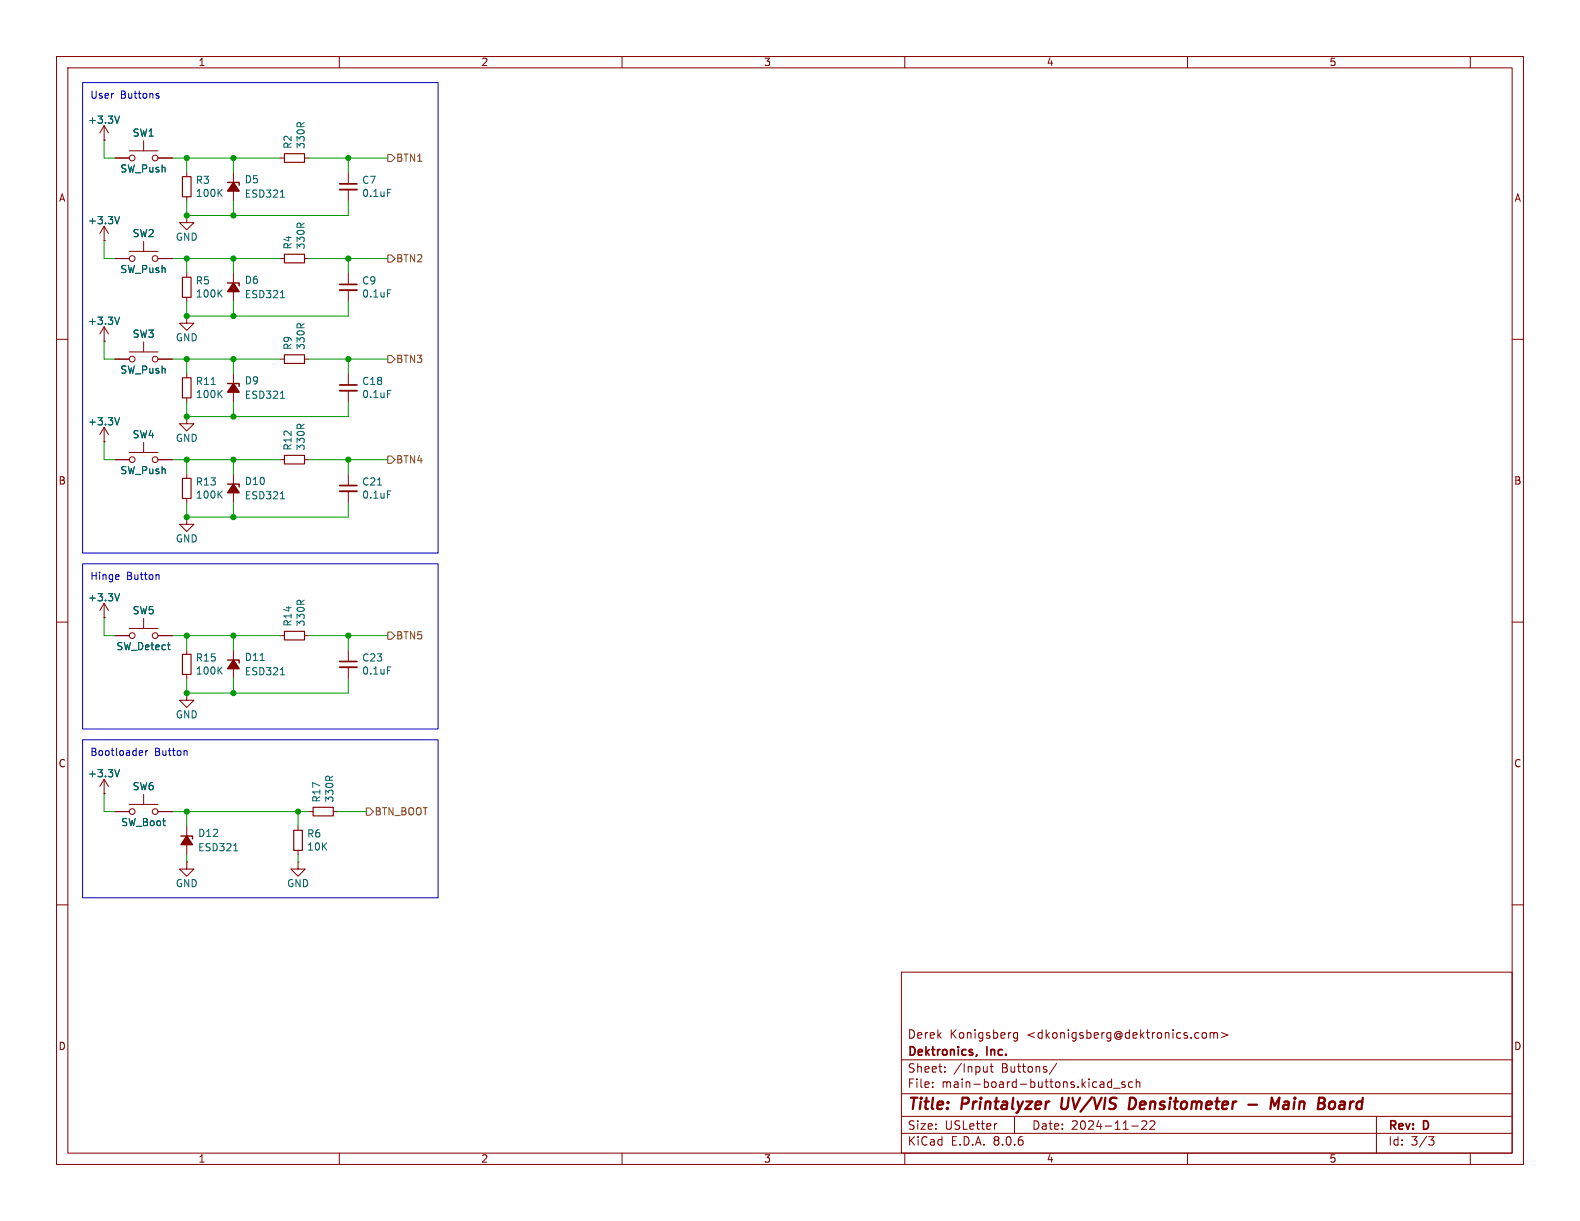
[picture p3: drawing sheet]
<svg xmlns="http://www.w3.org/2000/svg" width="279mm" height="216mm" viewBox="0 0 279 216" stroke-linecap="round" stroke-linejoin="round" font-family="sans-serif">
<g fill="none" stroke="#840000" stroke-width=".18">
<path d="M10 10h259.4v195.9h-259.4zM12 12h255.4v191.9h-255.4zM60 10v2M110 10v2M160 10v2M210 10v2M260 10v2M18.4 24.8h.1M18.4 22.2v2.6M18.4 22.2l-.7 1.3M18.4 22.2l.8 1.3M20.3 27.9h2.6"/>
<path d="M22.9 26.7h5M25.4 24.9v1.8M27.9 27.9h2.6M33 38.1v1.3h1.3l-1.3 1.2-1.3-1.2h1.3M33 38.1h.1M33 30.5v.7M33 34.8v.8M41.3 30.5v5.1M49.5 27.9h.8M53.8 27.9h.8M61.6 30.5v2M61.6 33.5v2.1"/>
<path d="M10 60h2M18.4 42.5h.1M18.4 40v2.5M18.4 57.8v2.5M18.4 57.8l-.7 1.3M18.4 57.8l.8 1.3M18.4 40l-.7 1.3M18.4 40l.8 1.3M20.3 45.7h2.6M22.9 44.5h5M25.4 42.7v1.8M27.9 45.7h2.6"/>
<path d="M33 55.9v1.3h1.3l-1.3 1.2-1.3-1.2h1.3M33 55.9h.1M33 48.3v.7M33 52.6v.7M41.3 48.3v5M49.5 45.7h.8M53.8 45.7h.8M61.6 48.3v2M61.6 51.3v2M267.4 60h2M18.4 60.3h.1M18.4 78.1h.1"/>
<path d="M18.4 75.6v2.5M18.4 75.6l-.7 1.2M18.4 75.6l.8 1.2M20.3 63.5h2.6M22.9 62.2h5M25.4 60.5v1.7M25.4 78.2v1.8M27.9 63.5h2.6M33 73.7v1.2h1.3l-1.3 1.3-1.3-1.3h1.3M33 73.7h.1M33 66v.8M33 70.4v.7"/>
<path d="M41.3 66v5.1M49.5 63.5h.8M53.8 63.5h.8M61.6 66v2.1M61.6 69.1v2M20.3 81.3h2.6M22.9 80h5M27.9 81.3h2.6M33 91.4v1.3h1.3l-1.3 1.3-1.3-1.3h1.3M33 91.4h.1M33 83.8v.8M33 88.1v.8"/>
<path d="M41.3 83.8v5.1M49.5 81.3h.8M53.8 81.3h.8M61.6 83.8v2.1M61.6 86.9v2M10 110h2M18.4 109.2h.1M18.4 106.7v2.5M18.4 106.7l-.7 1.3M18.4 106.7l.8 1.3M20.3 112.4h2.6M22.9 111.1h5"/>
<path d="M25.4 109.3v1.8M27.9 112.4h2.6M33 114.9v.8M33 119.3v.7M41.3 114.9v5.1M49.5 112.4h.8M53.8 112.4h.8M61.6 114.9v2.1M61.6 118v2M267.4 110h2M18.4 137.8l-.7 1.3M18.4 137.8v2.5"/>
<path d="M18.4 137.8l.8 1.3M33 122.6v1.2h1.3l-1.3 1.3-1.3-1.3h1.3M33 122.6h.1M10 160h2M18.4 140.3h.1M20.3 143.5h2.6M22.9 142.2h5M25.4 140.5v1.7M27.9 143.5h2.6M33 152.4v1.3h1.3l-1.3 1.2-1.3-1.2h1.3M33 152.4h.1M33 146.1v5"/>
<path d="M52.7 152.4v1.3h1.3l-1.3 1.2-1.3-1.2h1.3M52.7 152.4h.1M52.7 146.1v.7M52.7 150.4v.7M54.6 143.5h.8M58.9 143.5h.8M267.4 160h2M159.4 171.9h108v32h-108zM159.4 197.4h108M159.4 193.4h108M159.4 187.4h108M164.9 192.1v.2"/>
<path d="M164.9 191.4v.1M167.1 189.4v.2M167.1 188.7v.1M174.6 188.6v1M174.6 189.4l-.1 .1M175.1 188.6h.5M175.3 188.1v1.3l.3 .2M176.3 198.7l-.3 .1M179.4 197.4v3M179.9 182.6v1.2l-.3 .3-.3-.1M179.9 182.7l-.4-.1-.3 .3v.4l.2 .2h.5M186.9 188l-1.3 1.9"/>
<path d="M195 191.3l.2 .2v.8M195.2 192.2l-.5 .1M195.2 191.6l-.5 .1M196.6 191.4l-.5-.1-.2 .3v.4l.1 .2h.6M196.6 190.8v1.5M196.9 192.4h1.2M198.9 191.4l-.3-.1-.2 .2v.2l.5 .2v.3h-.5M200.1 199.1h1.2M200.3 191.4l-.4-.1-.3 .3v.4l.1 .2h.6M200.9 191.4l.2-.1 .4 .1 .1 .9M200.9 190.8v1.5M201.9 198.3l.6-.1 .2 .1 .1 .3-.9 1.1h.9"/>
<path d="M203.4 198.3l.5-.1 .2 .1 .1 .3-.9 1.1h.9M212.6 182.7l.3-.1 .4 .1 .1 .6-.2 .2-.3 .1-.3-.2zM214 182.7l.4-.1 .2 .2M214 182.6v1M214.6 182.8l.3-.2 .3 .1 .1 .9M214.6 182.8v.8M216 182.6l1.1 .4-1.1 .4M243.4 197.4v6.5M60 203.9v2M110 203.9v2M159.4 200.4h108M160 203.9v2"/>
<path d="M210 203.9v2M252.6 201h1l-.5 .6 .4 .1 .1 .5-.3 .3h-.4M260 203.9v2"/>
<circle cx="23.4" cy="27.9" r=".51"/>
<circle cx="27.4" cy="27.9" r=".51"/>
<circle cx="23.4" cy="45.7" r=".51"/>
<circle cx="27.4" cy="45.7" r=".51"/>
<circle cx="23.4" cy="63.5" r=".51"/>
<circle cx="27.4" cy="63.5" r=".51"/>
<circle cx="23.4" cy="81.3" r=".51"/>
<circle cx="27.4" cy="81.3" r=".51"/>
<circle cx="23.4" cy="112.4" r=".51"/>
<circle cx="27.4" cy="112.4" r=".51"/>
<circle cx="23.4" cy="143.5" r=".51"/>
<circle cx="27.4" cy="143.5" r=".51"/>
</g>
<path d="M185.4 194.8h.2M187.9 194.1l-.2 1.6 .3 .4M200.6 194.2l-.7-.1-.3 2h.5l.5-.3M220.7 195.3h1.6M224.7 196.1l.2-2 .5 1.4 .8-1.4-.2 2M227.2 195.3a.4 .4 0 0 0-.3 .4 .4 .4 0 0 0 .2 .4h.5M227.3 194.8l-.2 .1M235.3 194.9a.5 .5 0 0 1 .8 .3l-.1 .5a.6 .6 0 0 1-.9 .3" fill="none" stroke="#840000" stroke-width=".4"/>
<path d="M60.1 32.5h3M60.1 50.3h3M60.1 68.1h3M60.1 85.9h3M60.1 117h3M172.7 186.5l-.1 .3" fill="none" stroke="#840000" stroke-width=".3"/>
<path d="M60.1 33.5h3M60.1 51.3h3M60.1 69.1h3M60.1 86.9h3M60.1 118h3" fill="none" stroke="#840000" stroke-width=".33"/>
<g fill="none" stroke="#006464" stroke-width=".18">
<path d="M21.1 38.3l-.4 1.3M21.1 20.5l-.4 1.3M38.7 34l.6 .7M39.3 33.5l-.7 .7M49.6 34.9h.7M68.5 33.5h.6M21.1 56.1l-.4 1.2M38.7 51.8l.6 .7M39.3 51.3l-.7 .7M49.6 52.6h.7M68.5 51.3h.6M21.1 73.9l-.4 1.2"/>
<path d="M37.4 68h.7M38.7 69.6l.6 .7M39.3 69l-.7 .8M49.6 70.4h.7M68.5 69h.6M38.7 87.4l.6 .7M39.3 86.8l-.7 .7M49.6 88.2h.7M66.8 85.8h.7M68.5 86.8h.6M21.1 105l-.4 1.2M29.6 114h.5"/>
<path d="M30 114.9h.1M38.7 118.5l.6 .7M39.3 117.9l-.7 .8M46 116.8h.7M49.6 119.3h.7M68.5 117.9h.6M21.1 136.1l-.4 1.3M41.3 150.4h.8"/>
</g>
<path d="M32.3 31.2h1.5v3.6h-1.5zM50.3 27.2h3.5v1.5h-3.5zM32.3 49h1.5v3.6h-1.5zM50.3 45h3.5v1.5h-3.5zM32.3 66.8h1.5v3.6h-1.5zM50.3 62.7h3.5v1.6h-3.5zM32.3 84.6h1.5v3.5h-1.5zM50.3 80.5h3.5v1.5h-3.5zM32.3 115.7h1.5v3.6h-1.5zM50.3 111.6h3.5v1.6h-3.5zM51.9 146.8h1.6v3.6h-1.6zM55.4 142.7h3.5v1.6h-3.5z" fill="none" stroke="#840000" stroke-width=".2"/>
<path d="M40.3 32.3h2v.5M40.3 50h2v.5M40.3 67.8h2v.5M40.3 85.6h2v.5M40.3 116.7h2v.5M32 147.8h2v.5" fill="none" stroke="#840000" stroke-width=".25"/>
<g fill="#840000" stroke="#840000" stroke-width=".25">
<path d="M33 147.8l1 1.6h-2z"/>
<path d="M41.3 116.7l1 1.5h-2z"/>
<path d="M41.3 32.3l1 1.5h-2z"/>
<path d="M41.3 50l1 1.6h-2z"/>
<path d="M41.3 85.6l1 1.5h-2z"/>
<path d="M41.3 67.8l1 1.5h-2z"/>
</g>
<path d="M68.6 27.3h.6l.6 .6-.6 .7h-.6zM68.6 45.1h.6l.6 .6-.6 .7h-.6zM68.6 62.9h.6l.6 .6-.6 .6h-.6zM68.6 80.6h.6l.6 .7-.6 .6h-.6zM68.6 111.8h.6l.6 .6-.6 .6h-.6zM64.8 142.9h.6l.6 .6-.6 .6h-.6z" fill="none" stroke="#725600" stroke-width=".18"/>
<path d="M14.6 14.6h62.9v83.2h-62.9zM27.8 16.9l.3 .1v.2l-.2 .2h-.2M27.8 16.5l.3 .1M14.6 99.7h62.9v29.2h-62.9zM21 101.7l.1 .2-.6 .1M27.9 101.6l.2 .2v.7M14.6 130.8h62.9v28h-62.9zM24.8 132.7l.4 .1v.2l-.6 .1M25.2 133.5l-.4 .1M25.8 132.7v.9M26.1 132.7l-.3 .3M32.9 132.7l.2 .2v.7" fill="none" stroke="#0000c2" stroke-width=".18"/>
<g fill="none" stroke="#009600" stroke-width=".18">
<path d="M18.4 24.8v3.1h1.9M30.5 27.9h19M33 35.6v2.5h28.6v-2.5M33 27.9v2.6M41.3 27.9v2.6M41.3 35.6v2.5M54.6 27.9h14M61.6 27.9v2.6M18.4 42.5v3.2h1.9M30.5 45.7h19M33 53.3v2.6h28.6v-2.6M33 45.7v2.6"/>
<path d="M41.3 45.7v2.6M41.3 53.3v2.6M54.6 45.7h14M61.6 45.7v2.6M18.4 78.1v3.2h1.9M18.4 60.3v3.2h1.9M30.5 63.5h19M33 71.1v2.6h28.6v-2.6M33 63.5v2.5M41.3 63.5v2.5M41.3 71.1v2.6M54.6 63.5h14"/>
<path d="M61.6 63.5v2.5M30.5 81.3h19M33 88.9v2.5h28.6v-2.5M33 81.3v2.5M41.3 81.3v2.5M41.3 88.9v2.5M54.6 81.3h14M61.6 81.3v2.5M18.4 109.2v3.2h1.9M30.5 112.4h19M33 112.4v2.5M41.3 112.4v2.5"/>
<path d="M54.6 112.4h14M61.6 112.4v2.5M33 120v2.6h28.6v-2.6M41.3 120v2.6M18.4 140.3v3.2h1.9M30.5 143.5h24.1M33 143.5v2.6M33 151.1v1.3M52.7 143.5v2.6M52.7 151.1v1.3M59.7 143.5h5.1"/>
</g>
<g fill="#009600" stroke="#009600" stroke-width=".18">
<circle cx="33" cy="55.9" r=".46"/>
<circle cx="41.3" cy="55.9" r=".46"/>
<circle cx="61.6" cy="27.9" r=".46"/>
<circle cx="41.3" cy="38.1" r=".46"/>
<circle cx="41.3" cy="45.7" r=".46"/>
<circle cx="41.3" cy="27.9" r=".46"/>
<circle cx="33" cy="27.9" r=".46"/>
<circle cx="33" cy="38.1" r=".46"/>
<circle cx="33" cy="45.7" r=".46"/>
<circle cx="61.6" cy="45.7" r=".46"/>
<circle cx="61.6" cy="112.4" r=".46"/>
<circle cx="41.3" cy="112.4" r=".46"/>
<circle cx="33" cy="112.4" r=".46"/>
<circle cx="33" cy="73.7" r=".46"/>
<circle cx="61.6" cy="63.5" r=".46"/>
<circle cx="41.3" cy="63.5" r=".46"/>
<circle cx="33" cy="81.3" r=".46"/>
<circle cx="41.3" cy="73.7" r=".46"/>
<circle cx="52.7" cy="143.5" r=".46"/>
<circle cx="41.3" cy="122.6" r=".46"/>
<circle cx="33" cy="122.6" r=".46"/>
<circle cx="33" cy="143.5" r=".46"/>
<circle cx="33" cy="63.5" r=".46"/>
<circle cx="41.3" cy="81.3" r=".46"/>
<circle cx="41.3" cy="91.4" r=".46"/>
<circle cx="33" cy="91.4" r=".46"/>
<circle cx="61.6" cy="81.3" r=".46"/>
</g>
<g font-size="2.8" fill="#840000">
<text x="160.4" y="196.8">Title:</text>
<text x="170.1" y="196.8">Printalyzer</text>
<text x="188.5" y="196.8">UV/VIS</text>
<text x="201.3" y="196.8">Densitometer</text>
<text x="227.9" y="196.8">Main</text>
<text x="237.1" y="196.8">Board</text>
</g>
<g font-size="2.1" fill="#840000">
<text x="160.4" y="183.9">Derek</text>
<text x="167.9" y="183.9">Konigsberg</text>
<text x="181.6" y="183.9">&lt;dkonigsberg@dektronics.com&gt;</text>
<text x="160.4" y="189.9">Sheet:</text>
<text x="160.4" y="187.1">Dektronics,</text>
<text x="168.6" y="189.9">/Input</text>
<text x="174.6" y="187.1">Inc.</text>
<text x="177.1" y="189.9">Buttons/</text>
<text x="160.4" y="192.6">File:</text>
<text x="166.5" y="192.6">main-board-buttons.kicad_sch</text>
<text x="160.4" y="202.8">KiCad</text>
<text x="160.4" y="200">Size:</text>
<text x="167.1" y="200">USLetter</text>
<text x="168.1" y="202.8">E.D.A.</text>
<text x="175.7" y="202.8">8.0.6</text>
<text x="182.4" y="200">Date:</text>
<text x="189.4" y="200">2024-11-22</text>
<text x="245.4" y="200.2">Rev:</text>
<text x="245.4" y="202.8">Id:</text>
<text x="249.5" y="202.8">3/3</text>
<text x="251.8" y="200.2">D</text>
</g>
<g font-size="1.8" fill="#840000">
<text x="35" y="11.9">1</text>
<text x="85" y="11.9">2</text>
<text x="135" y="11.9">3</text>
<text x="185" y="11.9">4</text>
<text x="235" y="11.9">5</text>
<text x="10.3" y="35.9">A</text>
<text x="267.7" y="35.9">A</text>
<text x="10.3" y="85.9">B</text>
<text x="267.7" y="85.9">B</text>
<text x="10.3" y="135.9">C</text>
<text x="267.7" y="135.9">C</text>
<text x="10.3" y="185.9">D</text>
<text x="267.7" y="185.9">D</text>
<text x="35" y="205.8">1</text>
<text x="85" y="205.8">2</text>
<text x="135" y="205.8">3</text>
<text x="185" y="205.8">4</text>
<text x="235" y="205.8">5</text>
</g>
<g font-size="1.8" fill="#0000c2">
<text x="15.9" y="17.5">User</text>
<text x="21.3" y="17.5">Buttons</text>
<text x="15.9" y="102.6">Hinge</text>
<text x="22.4" y="102.6">Button</text>
<text x="15.9" y="133.7">Bootloader</text>
<text x="27.3" y="133.7">Button</text>
</g>
<g font-size="1.8" fill="#006464">
<text x="15.5" y="22.1">+3.3V</text>
<text x="23.4" y="24.4">SW1</text>
<text x="51.8" y="26.4" transform="rotate(-90 51.8 26.4)">R2</text>
<text x="54.1" y="26.4" transform="rotate(-90 54.1 26.4)">330R</text>
<text x="21.2" y="30.7">SW_Push</text>
<text x="34.5" y="32.7">R3</text>
<text x="34.5" y="35">100K</text>
<text x="43.2" y="32.6">D5</text>
<text x="43.2" y="35.2">ESD321</text>
<text x="63.9" y="32.7">C7</text>
<text x="63.9" y="35">0.1uF</text>
<text x="15.5" y="39.9">+3.3V</text>
<text x="23.4" y="42.1">SW2</text>
<text x="31" y="42.8">GND</text>
<text x="51.8" y="44.2" transform="rotate(-90 51.8 44.2)">R4</text>
<text x="54.1" y="44.2" transform="rotate(-90 54.1 44.2)">330R</text>
<text x="21.2" y="48.5">SW_Push</text>
<text x="34.5" y="50.5">R5</text>
<text x="34.5" y="52.8">100K</text>
<text x="43.2" y="50.4">D6</text>
<text x="43.2" y="52.9">ESD321</text>
<text x="63.9" y="50.5">C9</text>
<text x="63.9" y="52.8">0.1uF</text>
<text x="15.5" y="57.6">+3.3V</text>
<text x="23.4" y="59.9">SW3</text>
<text x="31" y="60.6">GND</text>
<text x="51.8" y="62" transform="rotate(-90 51.8 62)">R9</text>
<text x="54.1" y="62" transform="rotate(-90 54.1 62)">330R</text>
<text x="21.2" y="66.3">SW_Push</text>
<text x="34.5" y="70.6">100K</text>
<text x="34.5" y="68.3">R11</text>
<text x="43.2" y="68.2">D9</text>
<text x="43.2" y="70.7">ESD321</text>
<text x="63.9" y="68.3">C18</text>
<text x="63.9" y="70.6">0.1uF</text>
<text x="15.5" y="75.4">+3.3V</text>
<text x="23.4" y="77.7">SW4</text>
<text x="31" y="78.3">GND</text>
<text x="51.8" y="79.8" transform="rotate(-90 51.8 79.8)">R12</text>
<text x="54.1" y="79.8" transform="rotate(-90 54.1 79.8)">330R</text>
<text x="21.2" y="84">SW_Push</text>
<text x="34.5" y="88.4">100K</text>
<text x="34.5" y="86.1">R13</text>
<text x="43.2" y="86">D10</text>
<text x="43.2" y="88.5">ESD321</text>
<text x="63.9" y="86.1">C21</text>
<text x="63.9" y="88.4">0.1uF</text>
<text x="31" y="96.1">GND</text>
<text x="15.5" y="106.5">+3.3V</text>
<text x="23.4" y="108.8">SW5</text>
<text x="51.8" y="110.9" transform="rotate(-90 51.8 110.9)">R14</text>
<text x="54.1" y="110.9" transform="rotate(-90 54.1 110.9)">330R</text>
<text x="20.5" y="115.2">SW_Detect</text>
<text x="34.5" y="119.5">100K</text>
<text x="34.5" y="117.2">R15</text>
<text x="43.2" y="117.1">D11</text>
<text x="43.2" y="119.6">ESD321</text>
<text x="63.9" y="117.2">C23</text>
<text x="63.9" y="119.5">0.1uF</text>
<text x="31" y="127.2">GND</text>
<text x="15.5" y="137.6">+3.3V</text>
<text x="23.4" y="139.9">SW6</text>
<text x="56.8" y="142" transform="rotate(-90 56.8 142)">R17</text>
<text x="59.2" y="142" transform="rotate(-90 59.2 142)">330R</text>
<text x="21.3" y="146.3">SW_Boot</text>
<text x="34.9" y="148.2">D12</text>
<text x="54.2" y="148.3">R6</text>
<text x="34.9" y="150.7">ESD321</text>
<text x="54.2" y="150.6">10K</text>
<text x="31" y="157.1">GND</text>
<text x="50.7" y="157.1">GND</text>
</g>
<g font-size="1.8" fill="#725600">
<text x="70" y="28.8">BTN1</text>
<text x="70" y="46.6">BTN2</text>
<text x="70" y="64.4">BTN3</text>
<text x="70" y="82.1">BTN4</text>
<text x="70" y="113.3">BTN5</text>
<text x="66.1" y="144.4">BTN_BOOT</text>
</g>
</svg>
